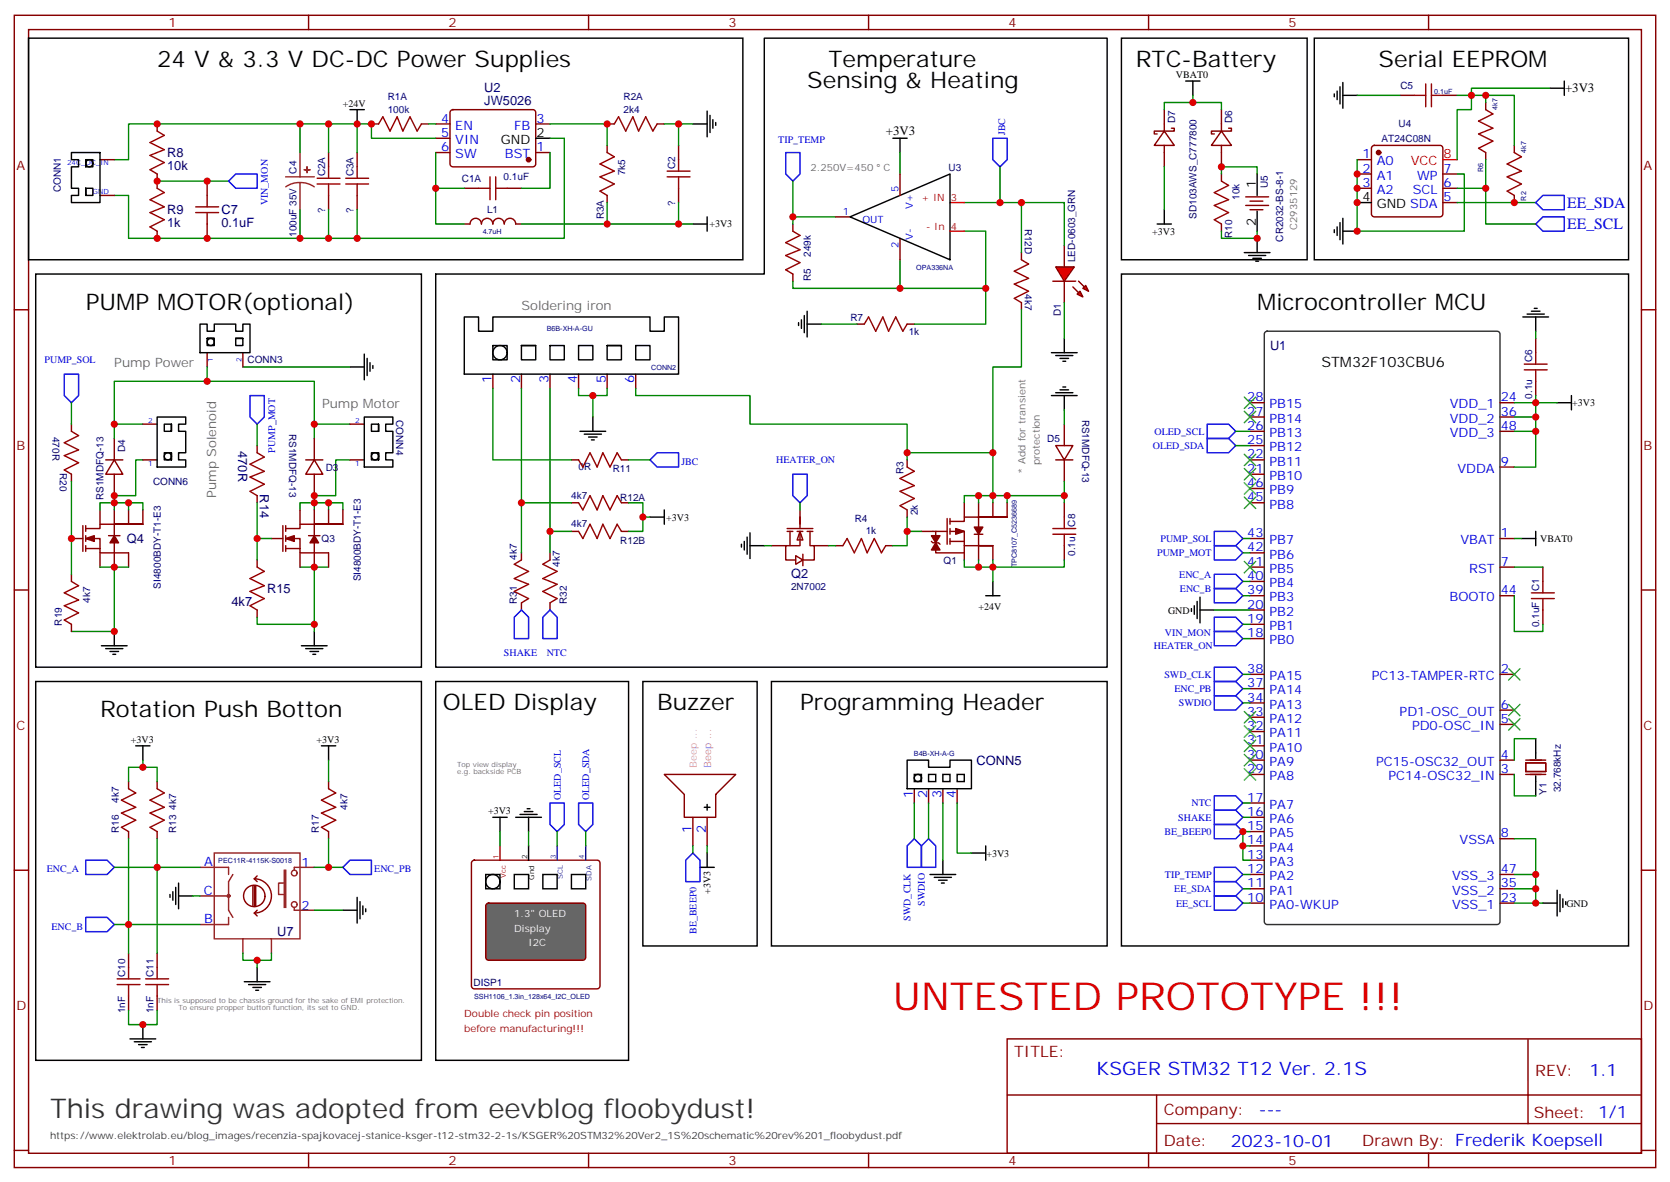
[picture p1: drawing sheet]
<svg xmlns="http://www.w3.org/2000/svg" width="412mm" height="292mm" viewBox="0 0 412 292" stroke-linecap="round" stroke-linejoin="round" font-family="sans-serif">
<g fill="none" stroke="#870000" stroke-width=".35">
<path d="M3.5 3.8h405.4v284.3h-405.4zM7.1 7.3h398.2v277.3h-398.2zM76.2 3.8v3.5M145.3 3.8v3.5M214.5 3.8v3.5M283.6 3.8v3.5M352.8 3.8v3.5M3.5 76.4h3.6M405.3 76.4h3.6M3.5 145.6h3.6M405.3 145.6h3.6M3.5 214.7h3.6"/>
<path d="M405.3 214.7h3.6M248.7 256.4h156.6v28.2h-156.6zM377.3 256.4v20.9M248.7 270.2h156.5M285.6 277.3h119.6M285.6 270.2v14.1M3.5 283.9h3.6M76.2 284.6v3.5M145.3 284.6v3.5M214.5 284.6v3.5M283.6 284.6v3.5M352.8 284.6v3.5"/>
<path d="M405.3 283.9h3.6"/>
</g>
<path d="M220.5 34.1h3.5M222.2 34.1v3.5" fill="none" stroke="#000" stroke-width=".35"/>
<g fill="#f00" stroke="#870000" stroke-width=".35">
<path d="M260.7 65.9h4.6l-2.5 3.5z"/>
<path d="M260 69.4h5.6z"/>
</g>
<g fill="#870000" stroke="#870000" stroke-width=".35">
<path d="M266.3 69.4l1.5 1.4z"/>
<path d="M264.9 70.8l1.4 1.4z"/>
</g>
<g fill="#f00" stroke="#870000" stroke-width=".35">
<path d="M267.4 71.2l.7-.8 .7 1.5z"/>
<path d="M266 72.6l.7-.7 .7 1.4z"/>
</g>
<g fill="none" stroke="#870000" stroke-width=".35">
<path d="M38.8 30.6v1.7M81.1 37.6v3.6M88.2 37.6v3.6M91.7 30.6h1.8M104.1 30.6h1.7M107.6 37.6h3.5M107.6 30.6h3.5M107.6 34.1h3.5M111.4 27.3l.4-.2h19.8a.71 .71 0 0 1 .7 .7v12.7a.76 .76 0 0 1-.7 .7h-19.8a.76 .76 0 0 1-.7-.7v-12.7zM132.3 37.6h3.5M132.3 30.6h3.5M149.9 30.6h1.8"/>
<path d="M149.9 35.9v1.7M162.3 30.6h1.7M167.6 35.9v3.5M287.5 32.3l2.5 3.6h-5zM287.5 27.1v5.2M287.5 35.9v5.3M289.3 31.6h.7v.7h-5v.8h.8M301.6 32.3l2.5 3.6h-4.9zM301.6 27.1v5.2M301.6 35.9v5.3M303.4 31.6h.7v.7h-4.9v.8h.7M335.1 39.4h3.6"/>
<path d="M338.9 36.1l.5-.2h16.2a.71 .71 0 0 1 .7 .7v16.2a.76 .76 0 0 1-.7 .7h-16.2a.76 .76 0 0 1-.7-.7v-16.2zM345.7 23.5h3.5M356.3 23.5h3.5M366.9 25.3v1.8M366.9 37.6v1.8M373.9 35.9v1.7M38.8 42.9v3.6M38.8 57v1.8M51.2 44.7v3.5M51.2 55.3v3.5M81.1 48.2v3.6M88.2 48.2v3.6"/>
<path d="M114.7 55.3h1.4a1.41 1.41 0 0 1 1.4-1.4 1.41 1.41 0 0 1 1.4 1.4M114.7 46.5h3.5M118.9 55.3a1.41 1.41 0 0 1 1.4-1.4 1.41 1.41 0 0 1 1.4 1.4M121.7 55.3a1.41 1.41 0 0 1 1.4-1.4 1.41 1.41 0 0 1 1.4 1.4M124.5 55.3a1.41 1.41 0 0 1 1.4-1.4 1.41 1.41 0 0 1 1.5 1.4M125.2 46.5h3.6M127.4 55.3h1.4M149.9 48.2v1.8M167.6 46.5v3.5M195.8 55.3v1.7M301.6 42.9v1.8M301.6 55.3v1.7"/>
<path d="M307.6 50.7h5.7M307.6 48.6h5.7M308.7 51.8h3.2M308.7 49.6h3.2M335.1 42.9h3.6M335.1 46.5h3.6M356.3 42.9h3.5M356.3 46.5h3.5M356.3 50h3.5M373.9 48.2v1.8M195.8 67.6v1.8M211.7 80h1.7"/>
<path d="M224 80h1.8M262.8 60.6v5.3M262.8 69.4v5.3M308.7 99.4h3.5M370.4 99.4h3.5M379.2 83.5v3.5M379.2 94.1v3.5M17.6 104.7v1.7M17.6 117v1.8M26.1 113.5h4.2M28.2 113.5l2.1 3.5h-4.2zM28.2 108.2v5.3"/>
<path d="M28.2 117v5.3M63.5 110v1.7M75.5 113.5h4.2M77.6 113.5l2.1 3.5h-4.2zM77.6 108.2v5.3M77.6 117v5.3M224 113.5v1.8M308.7 117h3.5M308.7 113.5h3.5M308.7 110h3.5M308.7 106.4h3.5M308.7 102.9h3.5"/>
<path d="M370.4 115.3h3.5M370.4 106.4h3.5M370.4 102.9h3.5M17.6 132.9h2.9M20.5 129.7v6.4M21.2 130.4h3.5v-1h10.6h-7.1v2.8M21.2 132.9h3.5v2.5M21.2 135.4h3.5M21.2 129.7v1.4M21.2 132.2v1.4M21.2 134.7v1.4M24.7 135.4v1h7v3.5"/>
<path d="M24.7 125.8v3.6M24.7 136.4v3.5M26.8 132.2h2.8M28.2 125.8v3.6M28.2 133.6v6.3M31.7 125.8v3.6M35.3 125.8v3.6M63.5 122.3v1.8M63.5 138.2v1.7M67 132.9h2.8M69.8 129.7v6.4M70.6 130.4h3.5v-1h10.6h-7.1v2.8"/>
<path d="M70.6 132.9h3.5v2.5M70.6 135.4h3.5M70.6 129.7v1.4M70.6 132.2v1.4M70.6 134.7v1.4M74.1 135.4v1h7v3.5M74.1 125.8v3.6M74.1 136.4v3.5M76.2 132.2h2.8M77.6 125.8v3.6M77.6 133.6v6.3M81.1 125.8v3.6"/>
<path d="M84.7 125.8v3.6M206.4 134.7h1.7M218.7 134.7h1.8M224 125.8v1.8M227.5 131.1h6.4M230 133.6l.4 .3h1.4l.3 .4M231.1 131.1v5.3h7M233.9 128v6.3M234.6 131.1h3.5v3.6h7.1h-3.5v-3.6M234.6 128.7h3.5v-1.1h10.6h-7v2.8M234.6 128v1.4M234.6 130.4v1.4"/>
<path d="M234.6 132.9v1.4M234.6 133.6h3.5M238.1 124.1v3.5M238.1 134.7v3.5M240.6 131.8h2.1M241.7 124.1v3.5M241.7 134.7v3.5M245.2 124.1v3.5M245.2 134.7v3.5M248.7 124.1v3.5M262.8 124.1v3.5M262.8 134.7v3.5"/>
<path d="M308.7 132.9h3.5M308.7 139.9h3.5M308.7 136.4h3.5M308.7 124.1h3.5M308.7 120.5h3.5M370.4 132.9h3.5M370.4 139.9h3.5M381 139.9v3.6M17.6 141.7v1.8M17.6 154.1v1.7M63.5 150.5v1.8M308.7 157.6h3.5"/>
<path d="M308.7 154.1h3.5M308.7 150.5h3.5M308.7 147h3.5M308.7 143.5h3.5M370.4 147h3.5M381 150.5v3.6M308.7 166.4h3.5M308.7 177h3.5M308.7 173.5h3.5M308.7 169.9h3.5M370.4 166.4h3.5M370.4 178.8h3.5"/>
<path d="M370.4 175.2h3.5M308.7 191.1h3.5M308.7 187.6h3.5M308.7 198.2h3.5M308.7 184h3.5M308.7 180.5h3.5M370.4 191.1h3.5M370.4 187.6h3.5M376.8 188.3h4.9v2.1h-4.9zM376.8 191.1h4.9M376.8 187.6h4.9M308.7 219.3h3.5"/>
<path d="M308.7 215.8h3.5M308.7 212.3h3.5M308.7 208.7h3.5M308.7 205.2h3.5M308.7 201.7h3.5M370.4 207h3.5M370.4 219.3h3.5M370.4 215.8h3.5M308.7 222.8h3.5M370.4 222.8h3.5"/>
</g>
<g fill="none" stroke="#a10000" stroke-width=".35">
<path d="M38.8 32.3l1.8 1.1-3.6 1.8 3.6 1.7-3.6 1.4 3.6 1.8-3.6 1.8 1.8 1M93.5 30.6l1-1.8 1.8 3.5 1.8-3.5 1.4 3.5 1.7-3.5 1.8 3.5 1.1-1.7M149.9 37.6l1.8 1.1-3.5 1.8 3.5 1.7-3.5 1.4 3.5 1.8-3.5 1.8 1.7 1M151.7 30.6l1.1-1.8 1.7 3.5 1.8-3.5 1.4 3.5 1.8-3.5 1.7 3.5 1.1-1.7M167.6 39.4v2.8M349.2 23.5h2.9M352.1 20.7v5.7M353.5 23.5h2.8M353.5 20.7v5.7M366.9 27.1l1.8 1-3.6 1.8 3.6 1.7-3.6 1.5 3.6 1.7-3.6 1.8 1.8 1M373.9 37.6l1.8 1.1-3.5 1.8 3.5 1.7-3.5 1.4 3.5 1.8-3.5 1.8 1.7 1M38.8 46.5l1.8 1-3.6 1.8 3.6 1.7-3.6 1.5 3.6 1.7-3.6 1.8 1.8 1"/>
<path d="M48.3 52.5h5.7M48.3 51h5.7M51.2 48.2v2.8M51.2 52.5v2.8M78.3 45.4h5.7M78.3 44h5.7M81.1 41.2v2.8M81.1 45.4v2.8M85.4 45.4h5.6M85.4 44h5.6M88.2 41.2v2.8M88.2 45.4v2.8"/>
<path d="M118.2 46.5h2.8M121 43.6v5.7M122.4 43.6v5.7M122.4 46.5h2.8M164.7 43.6h5.7M164.7 42.2h5.7M167.6 43.6v2.9M195.8 57l1.8 1.1-3.6 1.8 3.6 1.7-3.6 1.4 3.6 1.8-3.6 1.8 1.8 1M301.6 44.7l1.8 1.1-3.5 1.7 3.5 1.8-3.5 1.4 3.5 1.8-3.5 1.7 1.7 1.1M213.4 80l1.1-1.8 1.8 3.5 1.7-3.5 1.4 3.5 1.8-3.5 1.8 3.5 1-1.7M376.4 91.3h5.7M376.4 89.9h5.7"/>
<path d="M379.2 87v2.9M379.2 91.3v2.8M17.6 106.4l1.8 1.1-3.5 1.8 3.5 1.7-3.5 1.4 3.5 1.8-3.5 1.8 1.7 1M63.5 111.7l1.8 1.1-3.6 1.7 3.6 1.8-3.6 1.4 3.6 1.8-3.6 1.7 1.8 1.1M224 115.3l1.8 1-3.6 1.8 3.6 1.7-3.6 1.4 3.6 1.8-3.6 1.8 1.8 1M63.5 139.9l1.8 1.1-3.6 1.8 3.6 1.7-3.6 1.4 3.6 1.8-3.6 1.8 1.8 1M208.1 134.7l1.1-1.8 1.8 3.5 1.7-3.5 1.4 3.5 1.8-3.5 1.8 3.5 1-1.7M260 131.8h5.6M260 130.4h5.6M262.8 127.6v2.8M262.8 131.8v2.9M17.6 143.5l1.8 1-3.5 1.8 3.5 1.8-3.5 1.4 3.5 1.7-3.5 1.8 1.7 1.1"/>
<path d="M378.2 147.7h5.6M378.2 146.3h5.6M381 143.5v2.8M381 147.7v2.8"/>
</g>
<g fill="none" stroke="#000" stroke-width=".35">
<path d="M7.1 9.4h176.3v54.7h-176.3zM276.9 9.4h45.9v54.7h-45.9zM324.6 9.4h77.6v54.7h-77.6zM86.4 27.1h3.6M88.2 27.1v3.5M132.3 34.1h3.5M171.1 30.6h3.5M174.6 27.4v6.4M175.3 28.5v4.2M176 29.5v2.1M176.7 30.2v.7M292.8 20h3.5"/>
<path d="M294.6 20v3.5M329.5 23.2v.7M330.2 22.5v2.1M330.9 21.4v4.2M331.6 20.4v6.3M331.6 23.5h3.5M382.8 21.8h3.5M386.3 20v3.5M171.1 55.3h3.5M174.6 53.5v3.5M285.8 55.3h3.5M287.5 51.8v3.5"/>
<path d="M310.4 42.9v5.3M310.4 52.1v4.9M310.4 58.8v3.5M329.5 56.7v.7M330.2 56v2.1M330.9 54.9v4.3M331.6 57h3.5M331.6 53.9v6.3M335.1 50h3.6M8.8 67.6h95.3v97h-95.3zM197.2 79.6v.7M197.9 78.9v2.1"/>
<path d="M198.6 77.9v4.2M199.3 80h3.5M199.3 76.8v6.3M276.9 67.6h125.3v165.8h-125.3zM307.3 62.3h6.3M308.3 63h4.3M309.4 63.7h2.1M310.1 64.5h.7M376.1 78.2h6.3M377.1 77.5h4.3M378.2 76.8h2.1M378.9 76.1h.7"/>
<path d="M379.2 78.2v3.5M259.6 87h6.4M260.7 87.7h4.2M261.8 88.4h2.1M262.5 89.1h.7M262.8 83.5v3.5M384.5 99.4h3.6M388.1 97.6v3.5M375.7 132.9h3.5M379.2 131.1v3.6M25 159.3h6.4M28.2 155.8v3.5"/>
<path d="M74.4 159.3h6.4M77.6 155.8v3.5M243.4 147h3.5M245.2 143.5v3.5M294.2 150.2v.7M294.9 149.5v2.1M295.6 148.4v4.2M296.3 150.5h3.6M296.3 147.4v6.3M26.1 160.1h4.2M27.2 160.8h2.1M27.9 161.5h.7"/>
<path d="M75.5 160.1h4.2M76.6 160.8h2.1M77.3 161.5h.7M379.2 182.3v4.9M379.2 191.5v4.9M384.5 219.7v6.3M381 222.8h3.5M385.2 220.7v4.3M385.9 221.8v2.1M386.6 222.5v.7"/>
</g>
<g fill="none" stroke="#00f" stroke-width=".35">
<path d="M194 37.6h3.6v5.3l-1.8 1.8-1.8-1.8zM379.2 55.3l1.8-1.8h5.3v3.5h-5.3zM379.2 50l1.8-1.8h5.3v3.6h-5.3zM15.9 92.3h3.5v5.3l-1.8 1.8-1.7-1.8zM61.7 97.6h3.6v5.3l-1.8 1.8-1.8-1.8zM299.9 152.3h5.3l1.7 1.8-1.7 1.7h-5.3zM299.9 155.8h5.3l1.7 1.8-1.7 1.7h-5.3zM299.9 145.2h5.3l1.7 1.8-1.7 1.8h-5.3zM299.9 141.7h5.3l1.7 1.8-1.7 1.7h-5.3zM299.9 164.6h5.3l1.7 1.8-1.7 1.8h-5.3zM299.9 168.2h5.3l1.7 1.7-1.7 1.8h-5.3zM299.9 171.7h5.3l1.7 1.8-1.7 1.7h-5.3z"/>
<path d="M299.9 217.6h5.3l1.7 1.7-1.7 1.8h-5.3zM299.9 214h5.3l1.7 1.8-1.7 1.8h-5.3zM299.9 203.4h5.3l1.7 1.8-1.7 1.8h-5.3zM299.9 221.1h5.3l1.7 1.7-1.7 1.8h-5.3z"/>
</g>
<g fill="none" stroke="#008700" stroke-width=".35">
<path d="M105.8 30.6h1.8M107.6 34.1h-15.9v-3.5h-60v8.8h-3.5M107.6 37.6v17.7h7.1M135.8 34.1h3.5v24.7h-107.6v-10.6h-3.5M135.8 37.6v8.9h-7M135.8 30.6h14.1v5.3M164 30.6h3.6v5.3M167.6 30.6h3.5M335.1 39.4v17.6h26.5v-14.1h-1.8M335.1 23.5h10.6M359.8 23.5h7.1M366.9 39.4v15.9h12.3"/>
<path d="M366.9 25.3v-1.8h7v12.4M382.8 21.8h-19.4v5.3h-3.6v12.3M38.8 44.7h17.6M107.6 46.5h7.1M128.8 55.3h42.3M149.9 50v5.3M167.6 50v5.3M195.8 44.7v10.6M195.8 53.5h10.6M238.1 50h24.7v10.6M287.5 41.2v10.6M301.6 57v1.8h8.8v-1.8"/>
<path d="M359.8 50h19.4M359.8 46.5h7.1M262.8 74.7v8.8M17.6 99.4v5.3M373.9 99.4h5.3v7h-5.3M379.2 97.6v1.8h5.3M379.2 81.7v1.8M17.6 118.8v22.9M35.3 113.5h-1.8v8.8h-5.3v1.8h-3.5v1.7M35.3 104.7h-7.1v3.5M86.4 104.7h-8.8v3.5M86.4 113.5h-3.5v8.8h-5.3v1.8h-3.5v1.7"/>
<path d="M373.9 102.9h5.3M379.2 106.4v8.9h-5.3M24.7 139.9h3.5M28.2 125.8v-1.7h7.1v1.7M31.7 139.9h-3.5v15.9h-10.6M31.7 124.1v1.7M63.5 124.1v14.1M63.5 132.9h3.5M74.1 139.9h3.5M77.6 125.8v-1.7h7.1v1.7M81.1 139.9h-3.5v14.2h-14.1v-1.8M81.1 124.1v1.7"/>
<path d="M373.9 139.9h7.1M373.9 132.9h1.8M299.9 150.5h8.8M306.9 154.1h1.8M306.9 157.6h1.8M306.9 147h1.8M306.9 143.5h1.8M373.9 147v8.8h7.1v-1.7M306.9 166.4h1.8M306.9 169.9h1.8M306.9 173.5h1.8M373.9 191.1v5.3h5.3"/>
<path d="M379.2 182.3h-5.3v5.3M306.9 208.7v3.6h1.8M306.9 215.8h1.8M308.7 205.2h-1.8v3.5h1.8M373.9 207h5.3v15.8h-5.3M373.9 215.8h5.3M373.9 219.3h5.3"/>
</g>
<g fill="#870000" stroke="#870000" stroke-width=".35">
<path d="M21.2 132.9l2.1-.7v1.4z"/>
<path d="M28.2 132.2l1.1 1.7h-2.1z"/>
<path d="M70.6 132.9l2.1-.7v1.4z"/>
<path d="M77.6 132.2l1.1 1.7h-2.1z"/>
<path d="M240.6 130.1h2.1l-1 1.7z"/>
<path d="M236 130.4l2.1 .7-2.1 .7z"/>
<path d="M230 132.2h2.1l-1 1.7z"/>
<path d="M231.1 133.9l1 1.8h-2.1z"/>
<circle cx="340.4" cy="37.6" r=".53"/>
<circle cx="130.5" cy="39.4" r=".53"/>
</g>
<path d="M356.3 39.4h3.5" fill="none" stroke="#f00" stroke-width=".35"/>
<path d="M74.1 37.6v6M70.6 43.6h7M74.1 45l-1.9 .3-1.6 .8M74.1 45l1.8 .3 1.7 .8M74.1 45v6.8" fill="none" stroke="#8c2424" stroke-width=".35"/>
<g fill="#8c2424" stroke="#8c2424" stroke-width=".35">
<path d="M75.1 41.9h1.5z"/>
<path d="M75.8 41.2v1.4z"/>
</g>
<path d="M312.4 81.9l.5-.2h56.8a.71 .71 0 0 1 .7 .7v145a.76 .76 0 0 1-.7 .7h-56.8a.76 .76 0 0 1-.7-.7v-145z" fill="none" stroke="#333" stroke-width=".35"/>
<g fill="none" stroke="#3c3" stroke-width=".35">
<path d="M307.3 98l2.8 2.8M310.1 98l-2.8 2.8M307.3 101.5l2.8 2.8M307.3 112.1l2.8 2.8M307.3 115.6l2.8 2.8M307.3 119.1l2.8 2.9M310.1 101.5l-2.8 2.8M310.1 112.1l-2.8 2.8M310.1 115.6l-2.8 2.8M310.1 119.1l-2.8 2.9M307.3 122.7l2.8 2.8M307.3 138.5l2.8 2.9"/>
<path d="M310.1 122.7l-2.8 2.8M310.1 138.5l-2.8 2.9M307.3 175.6l2.8 2.8M307.3 179.1l2.8 2.8M310.1 175.6l-2.8 2.8M310.1 179.1l-2.8 2.8M307.3 182.6l2.8 2.9M307.3 186.2l2.8 2.8M307.3 189.7l2.8 2.8M310.1 182.6l-2.8 2.9M310.1 186.2l-2.8 2.8M310.1 189.7l-2.8 2.8"/>
</g>
<g fill="#fff" stroke="#870000" stroke-width=".35">
<path d="M197.6 131.1l.7 2.1h-1.5z"/>
<path d="M196.5 137.1l1.8 1.1-1.8 1z"/>
</g>
<g fill="none" stroke="#870000" stroke-width=".35">
<path d="M252.2 62.3v1.8M252.2 74.7v1.7M260.7 110h4.2l-2.1 3.5zM260.7 113.5h4.2M262.8 104.7v5.3M262.8 113.5v5.3M190.5 134.7h3.5M194.4 130.4h6.3M194.4 131.1h1.4M195.1 131.1v3.6M196.8 131.1h1.5M197.6 131.1v3.6h-3.6v3.5h2.5"/>
<path d="M197.6 125.8v4.6M198.3 136.8v2.8M199.3 131.1h1.4M200 131.1v3.6h1.1v3.5h-2.8M201.1 134.7h3.5M31.7 192.9v1.7M38.8 192.9v1.7M81.1 192.9v1.7M31.7 205.2v1.8M38.8 205.2v1.8M81.1 205.2v1.8M116.7 212.5l.4-.2h30.4a.71 .71 0 0 1 .7 .7v30.3a.76 .76 0 0 1-.7 .7h-30.4a.76 .76 0 0 1-.7-.7v-30.3z"/>
<path d="M31.7 235.2v3.5M38.8 235.2v3.5M31.7 245.8v3.5M38.8 245.8v3.5"/>
</g>
<path d="M195.8 117h3.5v5.3l-1.7 1.8-1.8-1.8zM299.9 199.9h5.3l1.7 1.8-1.7 1.7h-5.3zM299.9 196.4h5.3l1.7 1.8-1.7 1.7h-5.3zM21.2 212.3h5.3l1.7 1.7-1.7 1.8h-5.3zM84.7 214l1.7-1.7h5.3v3.5h-5.3zM21.2 226.4h5.3l1.7 1.7-1.7 1.8h-5.3z" fill="none" stroke="#00f" stroke-width=".35"/>
<g fill="none" stroke="#000" stroke-width=".35">
<path d="M107.6 67.6h81.1v-58.2h84.7v155.2h-165.8zM86.4 90.6h3.6M90 87.4v6.3M90.7 88.4v4.3M91.4 89.5v2.1M92.1 90.2v.7M259.6 97.6h6.4M260.7 96.9h4.2M261.8 96.2h2.1M262.5 95.5h.7M262.8 97.6v3.5M8.8 168.2h95.3v93.5h-95.3z"/>
<path d="M33.5 184h3.5M35.3 184v3.6M79.4 184h3.5M81.1 184v3.6M43.4 219v4.2M44.1 217.9v6.4M119.9 215.8h3.6v3.5h-3.6zM127 215.8h3.5v3.5h-3.5zM130.5 208.7v3.6M134.1 215.8h3.5v3.5h-3.5zM141.1 215.8h3.5v3.5h-3.5zM42 220.7v.7"/>
<path d="M42.7 220v2.1M44.1 221.1h3.5M63.5 238.7v3.6M84.7 224.6h3.5M88.2 221.4v6.4M88.9 222.5v4.2M89.6 223.6v2.1M90.3 224.3v.7M32.1 256.4h6.4M33.2 257.1h4.2M34.2 257.8h2.1M34.9 258.5h.7"/>
<path d="M35.3 252.8v3.6M60.3 242.3h6.4M61.4 243h4.2M62.4 243.7h2.2M63.1 244.4h.8"/>
</g>
<g fill="none" stroke="#008700" stroke-width=".35">
<path d="M252.2 50v12.3M60 90.6h26.4M77.6 154.1v1.7M31.7 192.9v-3.6h7.1v3.6M35.3 187.6v1.7M81.1 187.6v5.3M306.9 198.2h1.8M28.2 214h21.2M31.7 207v28.2M38.8 207v28.2M77.6 214h7.1M81.1 207v7"/>
<path d="M306.9 201.7h1.8M28.2 228.1h21.2M47.6 221.1h1.8M60 235.2v1.8h7v-1.8M63.5 237v1.7M77.6 224.6h7.1M31.7 249.3v3.5h7.1v-3.5"/>
</g>
<path d="M252.2 64.1l1.8 1.1-3.5 1.7 3.5 1.8-3.5 1.4 3.5 1.8-3.5 1.7 1.7 1.1M31.7 194.6l1.8 1.1-3.5 1.7 3.5 1.8-3.5 1.4 3.5 1.8-3.5 1.8 1.7 1M38.8 194.6l1.8 1.1-3.6 1.7 3.6 1.8-3.6 1.4 3.6 1.8-3.6 1.8 1.8 1M81.1 194.6l1.8 1.1-3.5 1.7 3.5 1.8-3.5 1.4 3.5 1.8-3.5 1.8 1.7 1M31.7 238.7v2.8M38.8 238.7v2.8M28.9 243h5.7M28.9 241.5h5.7M31.7 243v2.8M36 243h5.6M36 241.5h5.6M38.8 243v2.8" fill="none" stroke="#a10000" stroke-width=".35"/>
<g fill="none" stroke="#8c2424" stroke-width=".35">
<path d="M49.4 214h7v1.8M52.9 210.5h21.2v21.2h-21.2zM57.5 215.8l-1.1 1.8v7l1.1 1.8M70.2 214.7h.4v9.2h-.4zM70.2 217.9h-1.4v2.8h1.4M77.6 214h-4.9v.7M49.4 221.1h7M56.4 226.4v1.7h-7M60 231.7v3.5M67 231.7v3.5M72.7 223.9v.7h4.9"/>
<circle cx="72.7" cy="215.4" r=".71"/>
<circle cx="56.4" cy="221.1" r=".35"/>
<circle cx="72.7" cy="223.2" r=".71"/>
</g>
<path d="M62.4 218.6v5M62.8 216.9a4.2 4.2 0 0 1 4.2 4.2 4.2 4.2 0 0 1-4.2 4.2M62.8 216.9l.7 .7M62.8 218.6v5M63.1 218.6v5M63.5 216.1l-.7 .8M62.8 225.3l.7 .7M63.5 224.6l-.7 .7M65.4 221.1a2.65 2.65 0 0 0-3.7-2.4 2.65 2.65 0 0 0-.6 4.4 2.65 2.65 0 0 0 4.2-1.3l.1-.6" fill="none" stroke="#850000" stroke-width=".35"/>
<path d="M123.5 208.7v3.6" fill="none" stroke="#c00" stroke-width=".35"/>
<path d="M137.6 208.7v3.6M144.6 208.7v3.6" fill="none" stroke="#309" stroke-width=".35"/>
<path d="M120.2 223.1l.4-.3h23.3a.71 .71 0 0 1 .7 .8v12.7a.76 .76 0 0 1-.7 .7h-23.3a.76 .76 0 0 1-.7-.7v-12.7z" fill="#666" stroke="#870000" stroke-width=".35"/>
<g fill="none" stroke="#000" stroke-width=".35">
<path d="M17.6 37.6h7.1v12.4h-7.1v-1.8h1.8v-1.7h-1.8v-5.3h1.8v-1.8h-1.8zM21.2 39.4h1.7v1.8h-1.7v-1.8v1.8M21.2 46.5h1.7v1.7h-1.7v-1.7v1.7M209.9 53.5l24.7-10.6v21.2zM49.4 80h1.8v1.7h1.7v-1.7h5.3v1.7h1.8v-1.7h1.7v7h-12.3zM114.7 78.2h3.5v3.5h3.5v-3.5h38.8v3.5h3.5v-3.5h3.6v14.1h-52.9zM51.2 83.5v1.8h1.7v-1.8h-1.7h1.7M58.2 83.5v1.8h1.8v-1.8h-1.8h1.8M121.7 85.3h3.5v3.5h-3.5zM128.8 85.3v3.5h3.5v-3.5h-3.5h3.5M135.8 85.3h3.5v3.5h-3.5zM142.9 85.3h3.5v3.5h-3.5z"/>
<path d="M149.9 85.3v3.5h3.6v-3.5h-3.6h3.6M157 85.3h3.5v3.5h-3.5zM38.8 102.9h7.1v1.8h-1.8v1.7h1.8v5.3h-1.8v1.8h1.8v1.8h-7.1zM42.3 104.7v1.7v-1.7h-1.7v1.7h1.7M42.3 111.7v1.8v-1.8h-1.7v1.8h1.7M90 102.9h7v1.8h-1.8v1.7h1.8v5.3h-1.8v1.8h1.8v1.8h-7zM93.5 104.7v1.7v-1.7h-1.8v1.7h1.8M93.5 111.7v1.8v-1.8h-1.8v1.8h1.8M143.2 106.4h6.4M144.3 107.1h4.2M145.3 107.8h2.2M146 108.5h.8"/>
<path d="M146.4 102.9v3.5M160.5 127.6h3.5M164 125.8v3.6M183.1 134.3v.7M183.8 133.6v2.1M184.5 132.5v4.3M185.2 134.7h3.5M185.2 131.5v6.3M107.6 168.2h47.6v93.5h-47.6zM158.7 168.2h28.3v65.2h-28.3zM190.5 168.2h82.9v65.2h-82.9zM130.2 199.6h.7"/>
<path d="M173.9 199.2h1.4M174.6 198.5v1.4M224 187.6h5.3v1.7h5.3v-1.7h5.3v7h-15.9zM225.8 191.1h1.7v1.8h-1.7zM229.3 191.1h1.8v1.8h-1.8zM232.8 191.1h1.8v1.8h-1.8zM236.4 191.1h1.7v1.8h-1.7zM121.7 201.7h3.5M123.5 201.7v3.5M127.4 201.7h6.3M128.4 201h4.2M129.5 200.3h2.1"/>
<path d="M130.5 201.7v3.5M172.9 214h3.5M174.6 210.5v3.5M229.7 215.8h6.3M230.7 216.5h4.2M231.8 217.2h2.1M232.5 217.9h.7M232.8 212.3v3.5M239.9 210.5h3.5M243.4 208.7v3.6"/>
<circle cx="22" cy="40.3" r=".88"/>
<circle cx="52" cy="84.4" r=".88"/>
<circle cx="123.5" cy="87" r="1.76"/>
<circle cx="41.5" cy="112.6" r=".88"/>
<circle cx="92.6" cy="112.6" r=".88"/>
<circle cx="226.7" cy="192" r=".88"/>
<circle cx="121.7" cy="217.6" r="1.76"/>
</g>
<g fill="none" stroke="#00f" stroke-width=".35">
<path d="M245.2 34.1h3.5v5.3l-1.8 1.8-1.7-1.8zM56.4 44.7l1.8-1.8h5.3v3.6h-5.3zM160.5 113.5l1.8-1.8h5.3v3.6h-5.3zM298.1 104.7h5.3l1.8 1.7-1.8 1.8h-5.3zM298.1 108.2h5.3l1.8 1.8-1.8 1.7h-5.3zM299.9 131.1h5.3l1.7 1.8-1.7 1.8h-5.3zM299.9 134.7h5.3l1.7 1.7-1.7 1.8h-5.3zM127 152.3l1.8-1.8 1.7 1.8v5.3h-3.5zM134.1 152.3l1.7-1.8 1.8 1.8v5.3h-3.5zM135.8 198.2h3.5v5.2l-1.7 1.8-1.8-1.8zM142.9 198.2h3.5v5.2l-1.8 1.8-1.7-1.8zM171.1 210.5l1.8 1.8v5.3h-3.6v-5.3z"/>
<path d="M224 208.7l1.8-1.7 1.7 1.7v5.3h-3.5zM227.5 208.7l1.8-1.7 1.8 1.7v5.3h-3.6z"/>
</g>
<g fill="none" stroke="#008700" stroke-width=".35">
<path d="M74.1 30.6v7M81.1 30.6v7M88.2 30.6v7M222.2 37.6v5.3M287.5 27.1v-1.8h14.1v1.8M294.6 23.5v1.8M74.1 51.8v7M81.1 51.8v7M88.2 51.8v7M238.1 57h5.3v14.2h-47.6v-1.8M246.9 41.2v8.8M301.6 42.9v-1.7h8.8v1.7"/>
<path d="M202.8 80h8.9M222.2 64.1v7.1M243.4 71.2v8.8h-17.6M252.2 76.4v14.2h-7v21.1M51.2 90.6v3.5h26.4v10.6M51.2 94.1h-23v10.6M121.7 95.8v17.7h19.4M128.8 95.8v40.6M135.8 95.8v40.6M142.9 95.8v1.8h7v-1.8M146.4 97.6v5.3M157 95.8v1.8h28.2v7.1h38.8v7"/>
<path d="M63.5 104.7v5.3M155.2 113.5h5.3M224 113.5v-1.8h21.2v12.4M262.8 101.1v3.6M262.8 118.8v5.3M305.2 106.4h3.5M305.2 110h3.5M128.8 124.1h12.3M135.8 131.1h5.3M155.2 124.1h3.5v3.5h1.8M158.7 127.6v3.5h-3.5M188.7 134.7h1.8"/>
<path d="M197.6 124.1v1.7M204.6 134.7h1.8M224 127.6v7.1h-3.5M224 131.1h3.5M238.1 124.1v-1.8h10.6v1.8M238.1 138.2v1.7h3.6M241.7 138.2v1.7h21.1v-1.7M241.7 122.3v1.8M245.2 138.2v5.3M248.7 122.3h14.1M306.9 132.9h1.8M306.9 136.4h1.8"/>
<path d="M225.8 198.2v8.8M229.3 198.2v8.8M232.8 198.2v14.1M236.4 198.2v12.3h3.5M123.5 205.2v3.5M130.5 205.2v3.5M137.6 205.2v3.5M144.6 205.2v3.5M171.1 208.7v1.8M174.6 208.7v1.8M306.9 219.3h1.8M306.9 222.8h1.8"/>
<path d="M379.2 222.8h1.8"/>
</g>
<g fill="none" stroke="#870000" stroke-width=".35">
<path d="M24.7 39.4h3.5M24.7 48.2h3.5M206.4 53.5h3.5M222.2 42.9v5.3M222.2 58.8v5.3M51.2 87v3.6M60 87v3.6M121.7 92.3v3.5M128.8 92.3v3.5M135.8 92.3v3.5M142.9 92.3v3.5M149.9 92.3v3.5"/>
<path d="M157 92.3v3.5M35.3 113.5h3.5M35.3 104.7h3.5M86.4 113.5h3.6M86.4 104.7h3.6M141.1 113.5h1.8M153.5 113.5h1.7M128.8 136.4v1.8M135.8 136.4v1.8M141.1 131.1h1.8M141.1 124.1h1.8M153.5 131.1h1.7"/>
<path d="M153.5 124.1h1.7M128.8 148.8v1.7M135.8 148.8v1.7M164 191.1h17.7l-5 4.9v5.7h-7.7v-5.7zM225.8 194.6v3.6M229.3 194.6v3.6M232.8 194.6v3.6M236.4 194.6v3.6M171.1 201.7v7M174.6 201.7v7"/>
</g>
<path d="M142.9 113.5l1 1.8 1.8-3.6 1.8 3.6 1.4-3.6 1.7 3.6 1.8-3.6 1.1 1.8M128.8 138.2l-1.8 1 3.5 1.8-3.5 1.8 3.5 1.4-3.5 1.7 3.5 1.8-1.7 1.1M135.8 138.2l-1.7 1 3.5 1.8-3.5 1.8 3.5 1.4-3.5 1.7 3.5 1.8-1.8 1.1M142.9 131.1l1 1.8 1.8-3.5 1.8 3.5 1.4-3.5 1.7 3.5 1.8-3.5 1.1 1.7M142.9 124.1l1 1.7 1.8-3.5 1.8 3.5 1.4-3.5 1.7 3.5 1.8-3.5 1.1 1.8" fill="none" stroke="#a10000" stroke-width=".35"/>
<path d="M234.6 50h3.5M234.6 57h3.5" fill="none" stroke="#f00" stroke-width=".35"/>
<path d="M372.5 165l2.9 2.8M372.5 173.8l2.9 2.8M372.5 177.3l2.9 2.9M375.4 165l-2.9 2.8M375.4 173.8l-2.9 2.8M375.4 177.3l-2.9 2.9" fill="none" stroke="#3c3" stroke-width=".35"/>
<g fill="#c00">
<circle cx="373.9" cy="50" r=".88"/>
<circle cx="38.8" cy="44.7" r=".88"/>
<circle cx="51.2" cy="44.7" r=".88"/>
<circle cx="91.7" cy="30.6" r=".88"/>
<circle cx="107.6" cy="46.5" r=".88"/>
<circle cx="149.9" cy="30.6" r=".88"/>
<circle cx="149.9" cy="55.3" r=".88"/>
<circle cx="167.6" cy="55.3" r=".88"/>
<circle cx="167.6" cy="30.6" r=".88"/>
<circle cx="379.2" cy="102.9" r=".88"/>
<circle cx="379.2" cy="106.4" r=".88"/>
<circle cx="379.2" cy="99.4" r=".88"/>
<circle cx="379.2" cy="215.8" r=".88"/>
<circle cx="379.2" cy="219.3" r=".88"/>
<circle cx="306.9" cy="205.2" r=".88"/>
<circle cx="306.9" cy="208.7" r=".88"/>
<circle cx="335.1" cy="57" r=".88"/>
<circle cx="335.1" cy="50" r=".88"/>
<circle cx="335.1" cy="46.5" r=".88"/>
<circle cx="335.1" cy="42.9" r=".88"/>
<circle cx="366.9" cy="46.5" r=".88"/>
<circle cx="363.4" cy="23.5" r=".88"/>
<circle cx="366.9" cy="23.5" r=".88"/>
<circle cx="28.2" cy="155.8" r=".88"/>
<circle cx="28.2" cy="139.9" r=".88"/>
<circle cx="28.2" cy="124.1" r=".88"/>
<circle cx="31.8" cy="124.1" r=".88"/>
<circle cx="17.6" cy="132.9" r=".88"/>
<circle cx="28.2" cy="122.3" r=".88"/>
<circle cx="77.6" cy="122.3" r=".88"/>
<circle cx="81.1" cy="124.1" r=".88"/>
<circle cx="77.6" cy="124.1" r=".88"/>
<circle cx="77.6" cy="139.9" r=".88"/>
<circle cx="63.5" cy="132.9" r=".88"/>
<circle cx="195.8" cy="53.5" r=".88"/>
<circle cx="310.4" cy="58.8" r=".88"/>
<circle cx="77.6" cy="154.1" r=".88"/>
<circle cx="252.2" cy="50" r=".88"/>
<circle cx="38.8" cy="214" r=".88"/>
<circle cx="31.8" cy="228.1" r=".88"/>
<circle cx="81.1" cy="214" r=".88"/>
<circle cx="35.3" cy="189.3" r=".88"/>
<circle cx="35.3" cy="252.8" r=".88"/>
<circle cx="63.5" cy="237" r=".88"/>
<circle cx="379.2" cy="222.8" r=".88"/>
<circle cx="224" cy="131.1" r=".88"/>
<circle cx="245.2" cy="122.3" r=".88"/>
<circle cx="241.7" cy="122.3" r=".88"/>
<circle cx="146.4" cy="97.6" r=".88"/>
<circle cx="135.8" cy="131.1" r=".88"/>
<circle cx="128.8" cy="124.1" r=".88"/>
<circle cx="222.3" cy="71.2" r=".88"/>
<circle cx="243.4" cy="71.2" r=".88"/>
<circle cx="248.7" cy="122.3" r=".88"/>
<circle cx="262.8" cy="122.3" r=".88"/>
<circle cx="245.2" cy="111.7" r=".88"/>
<circle cx="246.9" cy="50" r=".88"/>
<circle cx="51.2" cy="58.8" r=".88"/>
<circle cx="74.1" cy="58.8" r=".88"/>
<circle cx="81.1" cy="58.8" r=".88"/>
<circle cx="88.2" cy="58.8" r=".88"/>
<circle cx="88.2" cy="30.6" r=".88"/>
<circle cx="81.1" cy="30.6" r=".88"/>
<circle cx="74.1" cy="30.6" r=".88"/>
<circle cx="38.8" cy="30.6" r=".88"/>
<circle cx="38.8" cy="58.8" r=".88"/>
<circle cx="77.6" cy="104.7" r=".88"/>
<circle cx="28.2" cy="104.7" r=".88"/>
<circle cx="51.2" cy="94.1" r=".88"/>
<circle cx="158.8" cy="127.6" r=".88"/>
<circle cx="245.2" cy="139.9" r=".88"/>
<circle cx="241.7" cy="139.9" r=".88"/>
<circle cx="294.6" cy="25.3" r=".88"/>
<circle cx="301.6" cy="41.2" r=".88"/>
<circle cx="224" cy="111.7" r=".88"/>
</g>
<text font-size="9.5" fill="#f00" x="220.5" y="249.3">UNTESTED PROTOTYPE !!!</text>
<text font-size="6.7" fill="#333" x="12.3" y="275.8">This drawing was adopted from eevblog floobydust!</text>
<g font-size="5.6">
<text x="38.8" y="16.5">24 V &amp; 3.3 V DC-DC Power Supplies</text>
<text x="204.6" y="16.5">Temperature</text>
<text x="280.5" y="16.5">RTC-Battery</text>
<text x="340.4" y="16.5">Serial EEPROM</text>
<text x="199.3" y="21.8">Sensing &amp; Heating</text>
<text x="21.2" y="76.4">PUMP MOTOR(optional)</text>
<text x="310.4" y="76.4">Microcontroller MCU</text>
<text x="24.7" y="177">Rotation Push Botton</text>
<text x="109.4" y="175.2">OLED Display</text>
<text x="162.3" y="175.2">Buzzer</text>
<text x="197.6" y="175.2">Programming Header</text>
</g>
<text font-size="4.6" fill="#00f" x="270.8" y="265.4">KSGER STM32 T12 Ver. 2.1S</text>
<g font-size="4.2" fill="#00f">
<text x="392.5" y="265.6">1.1</text>
<text x="310.9" y="275.2">---</text>
<text x="304" y="283">2023-10-01</text>
</g>
<g font-size="3.9" fill="#00f">
<text x="387" y="51.3">EE_SDA</text>
<text x="387" y="56.6">EE_SCL</text>
</g>
<g font-size="3.9" fill="#800">
<text x="250.5" y="260.9">TITLE:</text>
<text x="379.1" y="265.6">REV:</text>
<text x="287.4" y="275.1">Company:</text>
<text x="378.7" y="275.8">Sheet: 1/1</text>
<text x="287.4" y="282.8">Date:</text>
<text x="336.4" y="282.9">Drawn By: Frederik Koepsell</text>
</g>
<text font-size="3.5" x="326.3" y="90.6">STM32F103CBU6</text>
<g font-size="3.2" fill="#800">
<text x="41.6" y="6.8">1</text>
<text x="110.8" y="6.8">2</text>
<text x="179.9" y="6.8">3</text>
<text x="249.1" y="6.8">4</text>
<text x="318.2" y="6.8">5</text>
<text x="4.1" y="41.9">A</text>
<text x="405.9" y="41.9">A</text>
<text x="4.1" y="111">B</text>
<text x="405.9" y="111">B</text>
<text x="4.1" y="180.2">C</text>
<text x="405.9" y="180.2">C</text>
<text x="4.1" y="249.3">D</text>
<text x="405.9" y="249.3">D</text>
<text x="41.6" y="287.6">1</text>
<text x="110.8" y="287.6">2</text>
<text x="179.9" y="287.6">3</text>
<text x="249.1" y="287.6">4</text>
<text x="318.2" y="287.6">5</text>
</g>
<g font-size="3.2" fill="#000080">
<text x="119.6" y="22.8">U2</text>
<text x="119.6" y="26">JW5026</text>
<text x="41.3" y="41.9">10k</text>
<text x="41.3" y="38.8">R8</text>
<text x="41.3" y="52.9">R9</text>
<text x="54.7" y="52.9">C7</text>
<text x="41.3" y="56">1k</text>
<text x="54.7" y="56.1">0.1uF</text>
<text x="313.6" y="86.4">U1</text>
<text x="58.9" y="111.3" transform="rotate(90 58.9 111.3)">470R</text>
<text x="64.1" y="122" transform="rotate(90 64.1 122)">R14</text>
<text x="31.3" y="134">Q4</text>
<text x="195.4" y="142.5">Q2</text>
<text x="57.2" y="149.5">4k7</text>
<text x="66" y="146.4">R15</text>
<text x="241.2" y="188.7">CONN5</text>
<text x="68.4" y="231.1">U7</text>
</g>
<g font-size="3.2">
<text x="386.5" y="22.8">+3V3</text>
<text x="123.7" y="35.5">GND</text>
<text x="132.5" y="33.8">2</text>
<text x="218.8" y="33.4">+3V3</text>
<text x="310.1" y="46.5" transform="rotate(-90 310.1 46.5)">1</text>
<text x="336.5" y="49.6">4</text>
<text x="340" y="51.4">GND SDA</text>
<text x="310.1" y="55.9" transform="rotate(-90 310.1 55.9)">2</text>
</g>
<g font-size="3.2" fill="#00f">
<text x="108.9" y="30.2">4</text>
<text x="108.9" y="33.8">5</text>
<text x="112.4" y="32">EN</text>
<text x="112.4" y="35.5">VIN</text>
<text x="127" y="32">FB</text>
<text x="132.5" y="30.2">3</text>
<text x="108.9" y="37.3">6</text>
<text x="112.4" y="39.1">SW</text>
<text x="124.7" y="39.1">BST</text>
<text x="132.5" y="37.3">1</text>
<text x="336.5" y="39.1">1</text>
<text x="340" y="40.8">A0</text>
<text x="336.5" y="42.6">2</text>
<text x="336.5" y="46.1">3</text>
<text x="340" y="44.3">A1</text>
<text x="340" y="47.9">A2</text>
<text x="348.9" y="47.9">SCL</text>
<text x="349.9" y="44.3">WP</text>
<text x="356.5" y="46.1">6</text>
<text x="356.5" y="42.6">7</text>
<text x="356.5" y="49.6">5</text>
<text x="121.4" y="94.5" transform="rotate(-90 121.4 94.5)">1</text>
<text x="128.4" y="94.5" transform="rotate(-90 128.4 94.5)">2</text>
<text x="135.5" y="94.5" transform="rotate(-90 135.5 94.5)">3</text>
<text x="142.5" y="94.5" transform="rotate(-90 142.5 94.5)">4</text>
<text x="149.6" y="94.5" transform="rotate(-90 149.6 94.5)">5</text>
<text x="156.6" y="94.5" transform="rotate(-90 156.6 94.5)">6</text>
<text x="308" y="99">28</text>
<text x="313.5" y="100.8">PB15</text>
<text x="358" y="100.8">VDD_1</text>
<text x="370.6" y="99">24</text>
<text x="308" y="106.1">26</text>
<text x="308" y="102.6">27</text>
<text x="313.5" y="107.8">PB13</text>
<text x="313.5" y="104.3">PB14</text>
<text x="358" y="104.3">VDD_2</text>
<text x="358" y="107.8">VDD_3</text>
<text x="370.6" y="102.6">36</text>
<text x="370.6" y="106.1">48</text>
<text x="308" y="113.1">22</text>
<text x="308" y="109.6">25</text>
<text x="313.5" y="111.4">PB12</text>
<text x="308" y="116.7">21</text>
<text x="313.5" y="118.4">PB10</text>
<text x="313.5" y="114.9">PB11</text>
<text x="359.9" y="116.7">VDDA</text>
<text x="370.6" y="114.9">9</text>
<text x="308" y="123.7">45</text>
<text x="308" y="120.2">46</text>
<text x="313.5" y="125.5">PB8</text>
<text x="313.5" y="122">PB9</text>
<text x="308" y="136.1">42</text>
<text x="308" y="132.5">43</text>
<text x="313.5" y="137.8">PB6</text>
<text x="313.5" y="134.3">PB7</text>
<text x="360.6" y="134.3">VBAT</text>
<text x="370.6" y="132.5">1</text>
<text x="308" y="143.1">40</text>
<text x="308" y="139.6">41</text>
<text x="313.5" y="141.4">PB5</text>
<text x="362.8" y="141.4">RST</text>
<text x="370.6" y="139.6">7</text>
<text x="308" y="146.6">39</text>
<text x="313.5" y="148.4">PB3</text>
<text x="313.5" y="144.9">PB4</text>
<text x="358" y="148.4">BOOT0</text>
<text x="370.6" y="146.6">44</text>
<text x="308" y="153.7">19</text>
<text x="308" y="150.2">20</text>
<text x="313.5" y="155.5">PB1</text>
<text x="313.5" y="151.9">PB2</text>
<text x="308" y="157.2">18</text>
<text x="313.5" y="159">PB0</text>
<text x="308" y="166.1">38</text>
<text x="313.5" y="167.8">PA15</text>
<text x="338.8" y="167.8">PC13-TAMPER-RTC</text>
<text x="370.6" y="166.1">2</text>
<text x="308" y="173.1">34</text>
<text x="308" y="169.6">37</text>
<text x="313.5" y="171.3">PA14</text>
<text x="308" y="176.6">33</text>
<text x="313.5" y="178.4">PA12</text>
<text x="313.5" y="174.9">PA13</text>
<text x="345.6" y="176.6">PD1-OSC_OUT</text>
<text x="370.6" y="178.4">5</text>
<text x="370.6" y="174.9">6</text>
<text x="308" y="183.7">31</text>
<text x="308" y="180.2">32</text>
<text x="313.5" y="185.5">PA10</text>
<text x="313.5" y="181.9">PA11</text>
<text x="348.7" y="180.2">PD0-OSC_IN</text>
<text x="308" y="190.7">29</text>
<text x="308" y="187.2">30</text>
<text x="313.5" y="189">PA9</text>
<text x="339.8" y="189">PC15-OSC32_OUT</text>
<text x="370.6" y="190.7">3</text>
<text x="370.6" y="187.2">4</text>
<text x="225.4" y="196.8" transform="rotate(-90 225.4 196.8)">1</text>
<text x="229" y="196.8" transform="rotate(-90 229 196.8)">2</text>
<text x="232.5" y="196.8" transform="rotate(-90 232.5 196.8)">3</text>
<text x="236" y="196.8" transform="rotate(-90 236 196.8)">4</text>
<text x="308" y="197.8">17</text>
<text x="313.5" y="192.5">PA8</text>
<text x="342.9" y="192.5">PC14-OSC32_IN</text>
<text x="308" y="201.3">16</text>
<text x="313.5" y="203.1">PA6</text>
<text x="313.5" y="199.6">PA7</text>
<text x="170.7" y="205.5" transform="rotate(-90 170.7 205.5)">1</text>
<text x="174.3" y="205.5" transform="rotate(-90 174.3 205.5)">2</text>
<text x="308" y="208.4">14</text>
<text x="308" y="204.9">15</text>
<text x="313.5" y="206.6">PA5</text>
<text x="360.4" y="208.4">VSSA</text>
<text x="370.6" y="206.6">8</text>
<text x="50.4" y="213.7">A</text>
<text x="74.4" y="214">1</text>
<text x="308" y="215.4">12</text>
<text x="308" y="211.9">13</text>
<text x="313.5" y="213.7">PA3</text>
<text x="313.5" y="210.1">PA4</text>
<text x="370.6" y="215.4">47</text>
<text x="50.3" y="220.7">C</text>
<text x="308" y="219">11</text>
<text x="313.5" y="220.7">PA1</text>
<text x="313.5" y="217.2">PA2</text>
<text x="358.6" y="220.7">VSS_2</text>
<text x="358.6" y="217.2">VSS_3</text>
<text x="370.6" y="219">35</text>
<text x="50.4" y="227.8">B</text>
<text x="74.4" y="224.6">2</text>
<text x="308" y="222.5">10</text>
<text x="313.5" y="224.3">PA0-WKUP</text>
<text x="358.6" y="224.3">VSS_1</text>
<text x="370.6" y="222.5">23</text>
</g>
<g font-size="3.2" fill="#f00">
<text x="348.4" y="40.8">VCC</text>
<text x="356.5" y="39.1">8</text>
</g>
<g font-size="3.2" fill="#666">
<text x="128.8" y="76.4">Soldering iron</text>
<text x="28.2" y="90.6">Pump Power</text>
<text x="79.5" y="100.6">Pump Motor</text>
<text x="53.4" y="122.8" transform="rotate(-90 53.4 122.8)">Pump Solenoid</text>
</g>
<g font-size="2.5">
<text x="290.4" y="19.2">VBAT0</text>
<text x="84.7" y="26.4">+24V</text>
<text x="175.2" y="56.1">+3V3</text>
<text x="284.6" y="57.9">+3V3</text>
<text x="388.2" y="100.3">+3V3</text>
<text x="164.5" y="128.5">+3V3</text>
<text x="380.4" y="133.8">VBAT0</text>
<text x="241.7" y="150.5">+24V</text>
<text x="288.4" y="151.4">GND</text>
<text x="32.3" y="183.3">+3V3</text>
<text x="78.2" y="183.3">+3V3</text>
<text x="120.5" y="201">+3V3</text>
<text x="243.6" y="211.4">+3V3</text>
<text x="175.5" y="220.5" transform="rotate(-90 175.5 220.5)">+3V3</text>
<text x="386.8" y="223.7">GND</text>
</g>
<g font-size="2.5" fill="#000080">
<text x="345.8" y="21.9">C5</text>
<text x="95.8" y="27.8">100k</text>
<text x="95.8" y="24.6">R1A</text>
<text x="154" y="27.8">2k4</text>
<text x="154" y="24.6">R2A</text>
<text x="290.2" y="30.5" transform="rotate(-90 290.2 30.5)">D7</text>
<text x="304.3" y="30.5" transform="rotate(-90 304.3 30.5)">D6</text>
<text x="341.2" y="35">AT24C08N</text>
<text x="345.4" y="31.4">U4</text>
<text x="166.7" y="41.8" transform="rotate(-90 166.7 41.8)">C2</text>
<text x="15" y="47.5" transform="rotate(-90 15 47.5)">CONN1</text>
<text x="73.2" y="42.8" transform="rotate(-90 73.2 42.8)">C4</text>
<text x="80.3" y="43.5" transform="rotate(-90 80.3 43.5)">C2A</text>
<text x="87.3" y="43.5" transform="rotate(-90 87.3 43.5)">C3A</text>
<text x="114" y="44.9">C1A</text>
<text x="124.4" y="44.3">0.1uF</text>
<text x="154.4" y="43.3" transform="rotate(-90 154.4 43.3)">7k5</text>
<text x="234.3" y="42.3">U3</text>
<text x="313.1" y="46.3" transform="rotate(-90 313.1 46.3)">U5</text>
<text x="80.3" y="52.5" transform="rotate(-90 80.3 52.5)">?</text>
<text x="87.3" y="52.5" transform="rotate(-90 87.3 52.5)">?</text>
<text x="120.3" y="52.7">L1</text>
<text x="166.7" y="50.7" transform="rotate(-90 166.7 50.7)">?</text>
<text x="295.5" y="54" transform="rotate(-90 295.5 54)">SD103AWS_C777800</text>
<text x="306.1" y="49.3" transform="rotate(-90 306.1 49.3)">10k</text>
<text x="73.2" y="58.5" transform="rotate(-90 73.2 58.5)">100uF 35V</text>
<text x="149.1" y="54.1" transform="rotate(-90 149.1 54.1)">R3A</text>
<text x="253.1" y="56.4" transform="rotate(90 253.1 56.4)">R12D</text>
<text x="304.3" y="58.7" transform="rotate(-90 304.3 58.7)">R10</text>
<text x="316.9" y="59.6" transform="rotate(-90 316.9 59.6)">CR2032-BS-8-1</text>
<text x="200.2" y="63.4" transform="rotate(-90 200.2 63.4)">249k</text>
<text x="265.5" y="64.7" transform="rotate(-90 265.5 64.7)">LED-0603_GRN</text>
<text x="200.2" y="69.3" transform="rotate(-90 200.2 69.3)">R5</text>
<text x="253.1" y="72.6" transform="rotate(90 253.1 72.6)">4k7</text>
<text x="261.9" y="77.9" transform="rotate(-90 261.9 77.9)">D1</text>
<text x="210" y="79.1">R7</text>
<text x="224.4" y="82.7">1k</text>
<text x="61.1" y="89.7">CONN3</text>
<text x="378.4" y="89.4" transform="rotate(-90 378.4 89.4)">C6</text>
<text x="378.4" y="98.4" transform="rotate(-90 378.4 98.4)">0.1u</text>
<text x="13" y="107.8" transform="rotate(90 13 107.8)">470R</text>
<text x="71.4" y="107.1" transform="rotate(90 71.4 107.1)">RS1MDFQ-13</text>
<text x="97.9" y="103.7" transform="rotate(90 97.9 103.7)">CONN4</text>
<text x="267.2" y="103.5" transform="rotate(90 267.2 103.5)">RS1MDFQ-13</text>
<text x="30.9" y="111.6" transform="rotate(-90 30.9 111.6)">D4</text>
<text x="258.6" y="109.1">D5</text>
<text x="14.7" y="116.7" transform="rotate(90 14.7 116.7)">R20</text>
<text x="37.8" y="119.7">CONN6</text>
<text x="80.4" y="116.1">D3</text>
<text x="142.8" y="116">0R</text>
<text x="151.3" y="116.5">R11</text>
<text x="223.2" y="116.9" transform="rotate(-90 223.2 116.9)">R3</text>
<text x="25.6" y="123.4" transform="rotate(-90 25.6 123.4)">RS1MDFQ-13</text>
<text x="141.1" y="123">4k7</text>
<text x="153.2" y="123.5">R12A</text>
<text x="141.1" y="130.1">4k7</text>
<text x="211.1" y="128.8">R4</text>
<text x="213.8" y="131.8">1k</text>
<text x="226.7" y="127.2" transform="rotate(-90 226.7 127.2)">2k</text>
<text x="265.5" y="130" transform="rotate(-90 265.5 130)">C8</text>
<text x="79.4" y="133.8">Q3</text>
<text x="153.2" y="134.1">R12B</text>
<text x="265.5" y="137.2" transform="rotate(-90 265.5 137.2)">0.1u</text>
<text x="89.1" y="143.5" transform="rotate(-90 89.1 143.5)">SI4800BDY-T1-E3</text>
<text x="127.6" y="138.2" transform="rotate(-90 127.6 138.2)">4k7</text>
<text x="138.2" y="139.9" transform="rotate(-90 138.2 139.9)">4k7</text>
<text x="233" y="139.2">Q1</text>
<text x="22.3" y="148.7" transform="rotate(-90 22.3 148.7)">4k7</text>
<text x="39.7" y="145.2" transform="rotate(-90 39.7 145.2)">SI4800BDY-T1-E3</text>
<text x="127.6" y="149.1" transform="rotate(-90 127.6 149.1)">R31</text>
<text x="140" y="149.1" transform="rotate(-90 140 149.1)">R32</text>
<text x="195.4" y="145.7">2N7002</text>
<text x="380.1" y="145.8" transform="rotate(-90 380.1 145.8)">C1</text>
<text x="15.2" y="154.4" transform="rotate(-90 15.2 154.4)">R19</text>
<text x="380.1" y="154.8" transform="rotate(-90 380.1 154.8)">0.1uF</text>
<text x="381.9" y="196.2" transform="rotate(-90 381.9 196.2)">Y1</text>
<text x="385.4" y="195.5" transform="rotate(-90 385.4 195.5)">32.768kHz</text>
<text x="29.4" y="198.1" transform="rotate(-90 29.4 198.1)">4k7</text>
<text x="43.5" y="199.9" transform="rotate(-90 43.5 199.9)">4k7</text>
<text x="85.8" y="199.9" transform="rotate(-90 85.8 199.9)">4k7</text>
<text x="29.4" y="205.6" transform="rotate(-90 29.4 205.6)">R16</text>
<text x="43.5" y="205.6" transform="rotate(-90 43.5 205.6)">R13</text>
<text x="78.7" y="205.6" transform="rotate(-90 78.7 205.6)">R17</text>
<text x="30.9" y="241.1" transform="rotate(-90 30.9 241.1)">C10</text>
<text x="37.9" y="241.1" transform="rotate(-90 37.9 241.1)">C11</text>
<text x="116.9" y="243.4">DISP1</text>
<text x="30.9" y="250.1" transform="rotate(-90 30.9 250.1)">1nF</text>
<text x="37.9" y="250.1" transform="rotate(-90 37.9 250.1)">1nF</text>
</g>
<g font-size="2.5" fill="#00f">
<text x="192.2" y="35.2">TIP_TEMP</text>
<text x="248.2" y="33.4" transform="rotate(-90 248.2 33.4)">JBC</text>
<text x="221.9" y="47.3" transform="rotate(-90 221.9 47.3)">5</text>
<text x="66.1" y="50.7" transform="rotate(-90 66.1 50.7)">VIN_MON</text>
<text x="208.2" y="53.2">1</text>
<text x="225.4" y="51.5" transform="rotate(-90 225.4 51.5)">V+</text>
<text x="213" y="54.9">OUT</text>
<text x="225.4" y="59.3" transform="rotate(-90 225.4 59.3)">V-</text>
<text x="221.9" y="61.3" transform="rotate(-90 221.9 61.3)">2</text>
<text x="11" y="89.7">PUMP_SOL</text>
<text x="285.1" y="107.3">OLED_SCL</text>
<text x="67.9" y="111.7" transform="rotate(-90 67.9 111.7)">PUMP_MOT</text>
<text x="284.7" y="110.8">OLED_SDA</text>
<text x="168.3" y="114.8">JBC</text>
<text x="191.7" y="114.4">HEATER_ON</text>
<text x="285.7" y="137.3">PUMP_MOT</text>
<text x="286.6" y="133.8">PUMP_SOL</text>
<text x="291.2" y="142.6">ENC_A</text>
<text x="291.4" y="146.1">ENC_B</text>
<text x="124.4" y="162">SHAKE</text>
<text x="135" y="162">NTC</text>
<text x="285" y="160.2">HEATER_ON</text>
<text x="287.7" y="157.1">VIN_MON</text>
<text x="287.5" y="167.3">SWD_CLK</text>
<text x="290" y="170.8">ENC_PB</text>
<text x="291.1" y="174.3">SWDIO</text>
<text x="138.5" y="197.4" transform="rotate(-90 138.5 197.4)">OLED_SCL</text>
<text x="145.5" y="197.4" transform="rotate(-90 145.5 197.4)">OLED_SDA</text>
<text x="291" y="202.5">SHAKE</text>
<text x="294.2" y="199">NTC</text>
<text x="287.5" y="206.1">BE_BEEP0</text>
<text x="11.6" y="215.3">ENC_A</text>
<text x="92.4" y="215.3">ENC_PB</text>
<text x="287.7" y="216.7">TIP_TEMP</text>
<text x="290" y="220.2">EE_SDA</text>
<text x="224.9" y="227.2" transform="rotate(-90 224.9 227.2)">SWD_CLK</text>
<text x="228.4" y="223.6" transform="rotate(-90 228.4 223.6)">SWDIO</text>
<text x="290.4" y="223.7">EE_SCL</text>
<text x="12.7" y="229.4">ENC_B</text>
<text x="172" y="230.5" transform="rotate(-90 172 230.5)">BE_BEEP0</text>
</g>
<g font-size="2.5" fill="#666">
<text x="200.1" y="42.2">2.250V=450</text>
<text x="218.2" y="42.2">C</text>
<text x="320.3" y="56.7" transform="rotate(-90 320.3 56.7)">C2935129</text>
<text x="253.2" y="116.9" transform="rotate(-90 253.2 116.9)">* Add for transient</text>
<text x="256.8" y="114.8" transform="rotate(-90 256.8 114.8)">protection</text>
</g>
<g font-size="2.5" fill="#f00">
<text x="227.5" y="49.6">+ IN</text>
<text x="234.8" y="49.6">3</text>
<text x="228.7" y="56.7">- In</text>
<text x="234.8" y="56.7">4</text>
</g>
<text font-size="2.5" fill="#f3f" x="172.1" y="189.5" transform="rotate(-90 172.1 189.5)">Beep ...</text>
<text font-size="2.5" fill="#f0f" x="175.6" y="189.5" transform="rotate(-90 175.6 189.5)">Beep ...</text>
<g font-size="2.5" fill="#fff">
<text x="127" y="226.4">1.3&quot; OLED</text>
<text x="127" y="229.9">Display</text>
<text x="130.5" y="233.4">I2C</text>
</g>
<g font-size="2.5" fill="#900">
<text x="114.7" y="251.1">Double check pin position</text>
<text x="114.7" y="254.6">before manufacturing!!!</text>
</g>
<text font-size="2.5" fill="#333" x="12.3" y="281.1">https://www.elektrolab.eu/blog_images/recenzia-spajkovacej-stanice-ksger-t12-stm32-2-1s/KSGER%20STM32%20Ver2_1S%20schematic%20rev%201_floobydust.pdf</text>
<g font-size="1.8" fill="#000080">
<text x="354.2" y="23.2">0.1uF</text>
<text x="369.8" y="27.1" transform="rotate(-90 369.8 27.1)">4k7</text>
<text x="376.9" y="37.7" transform="rotate(-90 376.9 37.7)">4k7</text>
<text x="366.3" y="42.4" transform="rotate(-90 366.3 42.4)">R6</text>
<text x="376.9" y="49.5" transform="rotate(-90 376.9 49.5)">R2</text>
<text x="119.2" y="57.7">4.7uH</text>
<text x="226.3" y="66.5">OPA336NA</text>
<text x="135" y="81.7">B6B-XH-A-GU</text>
<text x="160.8" y="91.2">CONN2</text>
<text x="251.1" y="140" transform="rotate(-90 251.1 140)">TPC8107_C5236689</text>
<text x="225.7" y="186.5">B4B-XH-A-G</text>
<text x="53.9" y="212.9">PEC11R-4115K-S0018</text>
<text x="117.1" y="246.4">SSH1106_1.3in_128x64_I2C_OLED</text>
</g>
<g font-size="1.8" fill="#00f">
<text x="16.6" y="40.8">24C_DC_IN</text>
<text x="22.9" y="47.9">GND</text>
<text x="52.6" y="89.3" transform="rotate(-90 52.6 89.3)">1</text>
<text x="59.6" y="89.3" transform="rotate(-90 59.6 89.3)">2</text>
<text x="36.6" y="104.3">2</text>
<text x="87.7" y="104.3">2</text>
<text x="36.6" y="114.9">1</text>
<text x="87.7" y="114.9">1</text>
</g>
<g font-size="1.8" fill="#666">
<text x="112.9" y="189.3">Top view display</text>
<text x="112.9" y="191.1">e.g. backside PCB</text>
<text x="38.8" y="247.5">This is supposed to be chassis ground for the sake of EMI protection.</text>
<text x="44.1" y="249.3">To ensure propper button function, its set to GND.</text>
</g>
<g font-size="1.8" fill="#c00">
<text x="123.1" y="212.1" transform="rotate(-90 123.1 212.1)">1</text>
<text x="124.9" y="216.6" transform="rotate(-90 124.9 216.6)">Vcc</text>
</g>
<g font-size="1.8">
<text x="130.2" y="212.1" transform="rotate(-90 130.2 212.1)">2</text>
<text x="131.9" y="217.2" transform="rotate(-90 131.9 217.2)">Gnd</text>
</g>
<g font-size="1.8" fill="#309">
<text x="137.2" y="212.1" transform="rotate(-90 137.2 212.1)">3</text>
<text x="144.3" y="212.1" transform="rotate(-90 144.3 212.1)">4</text>
<text x="139" y="217" transform="rotate(-90 139 217)">SCL</text>
<text x="146" y="217.3" transform="rotate(-90 146 217.3)">SDA</text>
</g>
</svg>
